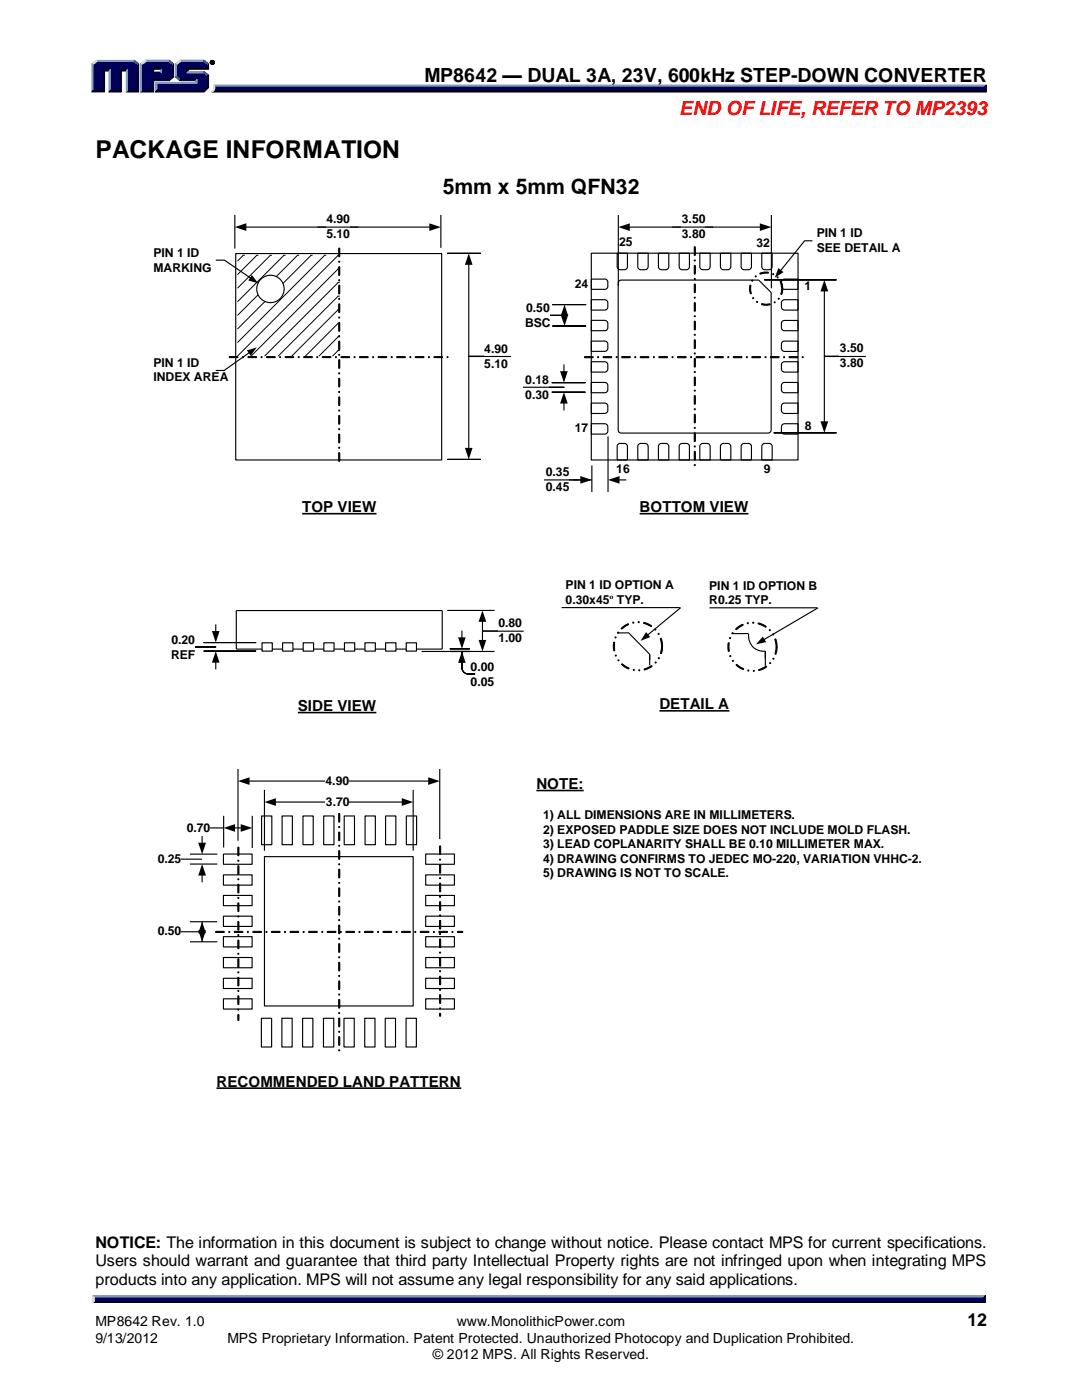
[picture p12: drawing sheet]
<svg xmlns="http://www.w3.org/2000/svg" width="216mm" height="279mm" viewBox="0 0 216 279" stroke-linecap="round" stroke-linejoin="round" font-family="sans-serif">
<g fill="#000" stroke="#000" stroke-width=".2">
<path d="M42.9 17.7h153.5l.3 .7h-154.5l.5-.3zM18.8 259.4h177.4l.3 .7h-178.1z"/>
<path d="M41.9 12.5a.46 .46 0 0 1 .9 0 .46 .46 0 0 1-.9 0zM42 12.4a.35 .35 0 0 0 .7 0 .35 .35 0 0 0-.7 0zM42.2 12.2l.4 .1-.2 .1 .2 .3-.2-.2-.2 .2zM42.3 12.3l.1 .1 .1-.1z"/>
</g>
<g fill="#8099bf" stroke="#8099bf" stroke-width=".2">
<path d="M18.4 258.5h178.1l-.3 .9h-177.4z"/>
<path d="M42.7 17h154l-.3 .7h-153.5z"/>
<path d="M30.4 14.5l.3-.2h1.3l.3 .2z"/>
<path d="M35.9 12h4.8l-.1 .3h-4.5z"/>
<path d="M35 12.7l.3 .2v2.3l-.3 .2z"/>
<path d="M31 16.5h8.1v-.4l.2-.3v.9h-8z"/>
<path d="M31 16.5l.3 .2v1.3l-.3 .4z"/>
<path d="M37.3 14.5l.3-.2h3.1l-.1 .2z"/>
<path d="M29 12h4.8l-.2 .3h-4.4z"/>
<path d="M28 12.7l.3 .2v5.1l-.3 .4z"/>
<path d="M32.3 13.6v.9l-.3-.2v-.5z"/>
<path d="M19.2 12h7.6l-.2 .3h-7.2z"/>
<path d="M18.3 12.7l.3 .2v5.1l-.3 .4z"/>
<path d="M22 13.8v4.2l-.3 .4v-4.2z"/>
<path d="M25.5 13.8v4.2l-.3 .4v-4.2z"/>
</g>
<g fill="#000026" stroke="#000026" stroke-width=".2">
<path d="M196.6 258.5v1.6l-.4-.4v-.6z"/>
<path d="M196.4 17.4l.4-.4v1.4l-.4-.5z"/>
<path d="M36.1 15.8h3.2l-.2 .3h-3.2z"/>
<path d="M37.3 13.6h4.1v-.7l.2-.2v1.1h-4v.5l-.3 .2z"/>
<path d="M31.3 18h9.3l.8-.7v-2.2l.2-.1v2.5l-.9 .9h-9.7z"/>
<path d="M30.4 15.8h3.2l.8-.6v-2.3l.2-.2v2.7l-.8 .7h-3.1v2.3h-2.7l.3-.4h2.1z"/>
<path d="M30.4 13.6h1.9l-.3 .2h-1.3v.5l-.3 .2z"/>
<path d="M27.4 12.9l.3-.2v5.7h-2.5l.3-.4h1.9z"/>
<path d="M20.6 13.8h1.4l-.3 .4h-.8v4.2h-2.6l.3-.4h2z"/>
<path d="M24 13.8h1.5l-.3 .4h-1v4.2h-2.5l.3-.4h2z"/>
</g>
<g fill="#000059" stroke="#000059" stroke-width=".2">
<path d="M18.8 259.1h177.4v.6h-177.4z"/>
<path d="M42.9 17.4h153.5v.5h-153.6z"/>
<path d="M18.6 12.9l.8-.6h7.2l.8 .6v5.1h-1.9v-4.2h-1.5v4.2h-2v-4.2h-1.4v4.2h-2z"/>
<path d="M28.3 12.9l.9-.6h2.1v1.3h-.9v.9h1.9v-.9h-1.3v-1.3h2.6l.8 .6v2.3l-.8 .6h-3.2v2.2h-2.1z"/>
<path d="M31.3 16.7h8v-.9h-3.2l-.8-.6v-2.3l.8-.6h4.5l.8 .6v.7h-4.1v.9h3.3l.8 .6v2.2l-.8 .7h-9.3z"/>
</g>
<g fill="#d9d9d9" stroke="#d9d9d9" stroke-width=".2">
<path d="M18.4 258.5l.4 .6v.6l-.4 .4z"/>
<path d="M42.7 17a.84 .84 0 0 1-.3 1.3l-.2 .1a1.24 1.24 0 0 0 .5-1.4z"/>
<path d="M35 12.7l.9-.7 .2 .3-.8 .6z"/>
<path d="M28 12.7l1-.7 .2 .3-.9 .6z"/>
<path d="M18.3 12.7l.9-.7 .2 .3-.8 .6z"/>
</g>
<g fill="#195999" stroke="#195999" stroke-width=".2">
<path d="M35 15.4l.3-.2 .8 .6-.2 .3z"/>
<path d="M40.7 14.3l.9 .7-.2 .1-.8-.6z"/>
<path d="M33.8 12l.8 .7-.2 .2-.8-.6z"/>
<path d="M26.8 12l.9 .7-.3 .2-.8-.6z"/>
<path d="M40.7 12l.9 .7-.2 .2-.8-.6z"/>
</g>
<path d="M60.3 102.5h14.8M127.6 102.5h21.7M59.4 142.2h15.7" fill="none" stroke="#000" stroke-width=".32"/>
<path d="M47 50.6h41.1v41.2h-41.1z" fill="none" stroke="#000" stroke-width=".23"/>
<path d="M88 42.9v6.6zM46.9 42.9v6.7z" fill-rule="evenodd" fill="#fff"/>
<path d="M46.9 42.9v6.7zM49 45.3h36.9M88 42.9v6.6z" fill="none" stroke="#000" stroke-width=".23"/>
<path d="M46.9 45.3l2.3-.7v1.5zM85.7 44.6l2.3 .7-2.3 .8z" fill="#000"/>
<g fill="#fff">
<path d="M65 42.4h4.8v5.8h-4.8z" fill-rule="evenodd"/>
<path d="M153.9 42.9v14.6zM123.4 42.9v14.1z" fill-rule="evenodd"/>
</g>
<path d="M123.4 42.9v14.1zM125.5 45.3h26.3M153.9 42.9v14.6z" fill="none" stroke="#000" stroke-width=".23"/>
<path d="M123.4 45.3l2.3-.7v1.5zM151.6 44.6l2.3 .7-2.3 .8z" fill="#000"/>
<g fill="#fff">
<path d="M136 42.4h4.7v5.8h-4.7z" fill-rule="evenodd"/>
<path d="M89.3 91.7h6.7zM89.3 50.6h6.7zM93.5 71.1h5.5v.2v-.2z" fill-rule="evenodd"/>
</g>
<path d="M89.3 50.6h6.7zM93.5 52.7v36.9M93.5 71.1h5.5v.2v-.2zM89.3 91.7h6.7z" fill="none" stroke="#000" stroke-width=".23"/>
<path d="M93.5 50.6l.8 2.3h-1.5zM92.8 89.4h1.5l-.8 2.3z" fill="#000"/>
<path d="M96.5 68.3h4.8v5.9h-4.8z" fill-rule="evenodd" fill="#fff"/>
<g fill="#000" stroke="#000" stroke-width=".2">
<path d="M67.6 49.5l.2 .1-.1 1.6h-.1zM67.6 52.2a.12 .12 0 0 1 .2 0 .12 .12 0 0 1-.2 0zM67.6 53.2l.2 .1-.1 1.7-.1-.1zM67.6 55.9a.12 .12 0 0 1 .2 0 .12 .12 0 0 1-.2 0zM67.6 57h.2v1.6l-.1 .1-.1-.1zM67.6 59.6a.12 .12 0 0 1 .2 0 .12 .12 0 0 1-.2 0zM67.6 60.7h.2v1.6l-.1 .1-.1-.1zM67.6 63.4a.11 .11 0 0 1 .2 0 .11 .11 0 0 1-.2 0zM67.6 64.4l.2 .1-.1 1.6-.1-.1zM67.6 67.1a.12 .12 0 0 1 .2 0 .12 .12 0 0 1-.2 0zM67.6 68.1l.2 .1-.1 1.6-.1-.1zM67.6 70.8a.12 .12 0 0 1 .2 0 .12 .12 0 0 1-.2 0zM67.6 71.8l.2 .1-.1 1.6-.1-.1zM67.6 74.5a.12 .12 0 0 1 .2 0 .12 .12 0 0 1-.2 0zM67.6 75.5l.2 .1v1.5l-.1 .1h-.1zM67.6 78.2a.12 .12 0 0 1 .2 0 .12 .12 0 0 1-.2 0zM67.6 79.2l.2 .1v1.5l-.1 .2-.1-.1zM67.6 81.9a.11 .11 0 0 1 .2 0 .11 .11 0 0 1-.2 0zM67.6 83h.2l-.1 1.7-.1-.1zM67.6 85.6a.12 .12 0 0 1 .2 0 .12 .12 0 0 1-.2 0zM67.6 86.7h.2l-.1 1.7-.1-.1zM67.6 89.4a.12 .12 0 0 1 .2 0 .12 .12 0 0 1-.2 0zM67.6 90.4h.2l-.1 1.7-.1-.1z"/>
<path d="M45.8 71.2h1.6l.1 .1-1.7 .1zM48.4 71.3a.1 .1 0 0 1 .2 0 .1 .1 0 0 1-.2 0zM49.5 71.2h1.6l.1 .1-1.7 .1zM52.1 71.3a.11 .11 0 0 1 .2 0 .11 .11 0 0 1-.2 0zM53.2 71.2h1.6l.1 .1-1.7 .1zM55.8 71.3a.11 .11 0 0 1 .2 0 .11 .11 0 0 1-.2 0zM56.9 71.2h1.6l.1 .1-1.6 .1zM59.5 71.3a.11 .11 0 0 1 .2 0 .11 .11 0 0 1-.2 0zM60.6 71.2h1.7v.1l-1.6 .1zM63.2 71.3a.11 .11 0 0 1 .2 0 .11 .11 0 0 1-.2 0zM64.3 71.2h1.7l.1 .1-1.7 .1zM66.9 71.3a.1 .1 0 0 1 .2 0 .1 .1 0 0 1-.2 0zM68.1 71.2h1.6l.1 .1-1.7 .1zM70.6 71.3a.15 .15 0 0 1 .3 0 .15 .15 0 0 1-.3 0zM71.8 71.2h1.6l.1 .1-1.7 .1zM74.3 71.3a.15 .15 0 0 1 .3 0 .15 .15 0 0 1-.3 0zM75.5 71.2h1.6l.1 .1-1.7 .1zM78.1 71.3a.11 .11 0 0 1 .2 0 .11 .11 0 0 1-.2 0zM79.2 71.2h1.6l.1 .1-1.7 .1zM81.8 71.3a.11 .11 0 0 1 .2 0 .11 .11 0 0 1-.2 0zM82.9 71.2h1.6l.1 .1-1.7 .1zM85.5 71.3a.11 .11 0 0 1 .2 0 .11 .11 0 0 1-.2 0zM86.6 71.2h1.7v.1l-1.7 .1zM89.2 71.3a.11 .11 0 0 1 .2 0 .11 .11 0 0 1-.2 0z"/>
</g>
<path d="M154.4 86.4h12.5zM152.6 55.9h14.3zM164.5 71.1h5.5z" fill-rule="evenodd" fill="#fff"/>
<path d="M152.6 55.9h14.3zM164.5 58v26.3M164.5 71.1h5.5zM154.4 86.4h12.5z" fill="none" stroke="#000" stroke-width=".23"/>
<path d="M164.5 55.9l.8 2.3h-1.6zM163.7 84.1h1.6l-.8 2.3z" fill="#000"/>
<path d="M167.5 68.2h4.7v5.8h-4.7z" fill-rule="evenodd" fill="#fff"/>
<path d="M164.5 71.1h8.3" fill="none" stroke="#000" stroke-width=".23"/>
<path d="M110.2 65.1h6.7zM110.2 60.8h6.7zM107.4 62.9h5.2h-5.2l-.1 .2z" fill-rule="evenodd" fill="#fff"/>
<path d="M107.4 62.9h5.2h-5.2l-.1 .2zM110.2 60.8h6.7zM110.2 65.1h6.7zM112.6 62.9v.1" fill="none" stroke="#000" stroke-width=".23"/>
<path d="M112.6 60.8l.8 2.3h-1.5zM111.9 62.8h1.5l-.8 2.3z" fill="#000"/>
<g fill="#fff">
<path d="M104.7 60.2h5.1v5.8h-5.1z" fill-rule="evenodd"/>
<path d="M110.1 78.3h6.7zM110.1 76.4h6.7zM107.2 77.3h5.3z" fill-rule="evenodd"/>
</g>
<path d="M107.2 77.3h5.3zM110.1 76.4h6.7zM110.1 78.3h6.7zM112.5 72.7v1.6M112.5 80.4v1.5" fill="none" stroke="#000" stroke-width=".23"/>
<path d="M111.8 74.1h1.5l-.8 2.3zM112.5 78.3l.8 2.2h-1.5z" fill="#000"/>
<g fill="#fff">
<path d="M104.7 74.5h4.7v5.8h-4.7z" fill-rule="evenodd"/>
<path d="M84.1 130h14.6zM89.2 121.8h9.5zM96.3 125.9h5.5z" fill-rule="evenodd"/>
</g>
<path d="M84.1 130h14.6zM89.2 121.8h9.5zM96.3 123.9v4M96.3 125.9h5.5z" fill="none" stroke="#000" stroke-width=".23"/>
<path d="M96.3 121.8l.7 2.3h-1.5zM95.5 127.7h1.5l-.7 2.3z" fill="#000"/>
<g fill="#fff">
<path d="M99.3 123h4.7v5.8h-4.7z" fill-rule="evenodd"/>
<path d="M89.7 130h4.2zM89.7 129.5h4zM92.2 130v3.2a1.32 1.32 0 0 0 1.3 1.3h1.3h-1.3a1.32 1.32 0 0 1-1.3-1.3z" fill-rule="evenodd"/>
</g>
<path d="M89.7 129.5h4zM89.7 130h4.2zM92.2 125.9v1.5M92.2 130v3.2a1.32 1.32 0 0 0 1.3 1.3h1.3h-1.3a1.32 1.32 0 0 1-1.3-1.3zM92.2 132.1v1.6" fill="none" stroke="#000" stroke-width=".23"/>
<path d="M92.2 130l.7 2.3h-1.5zM91.4 127.2h1.5l-.7 2.3z" fill="#000"/>
<path d="M40.6 129.9h10.4zM40.6 128.2h10.4zM36.6 129.2l6.5-.1h-6.5v.2z" fill-rule="evenodd" fill="#fff"/>
<path d="M36.6 129.2l6.5-.1h-6.5v.2zM40.6 128.2h10.4zM40.6 129.9h10.4zM43.1 124.6v1.5M43.1 132.1v1.5" fill="none" stroke="#000" stroke-width=".23"/>
<path d="M43.1 129.9l.7 2.3h-1.5zM42.3 125.9h1.5l-.7 2.3z" fill="#000"/>
<path d="M34 126.4h4.9v5.8h-4.9z" fill-rule="evenodd" fill="#fff"/>
<path d="M43.1 51.9h1.7l5.2 3.6" fill="none" stroke="#000" stroke-width=".23"/>
<path d="M50.3 54.9l1.2 1.6-2-.5z" fill="#000"/>
<path d="M82.4 157.6v12.2zM52.8 157.6v12.2z" fill-rule="evenodd" fill="#fff"/>
<path d="M52.8 157.6v12.2zM82.4 157.6v12.2zM54.9 160.1h25.5" fill="none" stroke="#000" stroke-width=".23"/>
<path d="M80.2 159.3l2.2 .8-2.2 .7zM52.8 160.1l2.3-.8v1.5z" fill="#000"/>
<g fill="#fff">
<path d="M64.9 158.6h4.7v2.9h-4.7z" fill-rule="evenodd"/>
<path d="M37.9 172.4h5.5zM37.9 170.5h5.5zM33.8 171.5h6.5z" fill-rule="evenodd"/>
</g>
<path d="M33.8 171.5h6.5zM37.9 170.5h5.5zM37.9 172.4h5.5zM40.3 166.8v1.6M40.3 174.5v1.6" fill="none" stroke="#000" stroke-width=".23"/>
<path d="M40.3 172.4l.8 2.3h-1.5zM39.6 168.2h1.5l-.8 2.3z" fill="#000"/>
<path d="M31.4 170h4.7v2.9h-4.7z" fill-rule="evenodd" fill="#fff"/>
<path d="M52.8 171h29.6v29.8h-29.6z" fill="none" stroke="#000" stroke-width=".23"/>
<path d="M43.2 217.2h48.8" fill="none" stroke="#000" stroke-width=".32"/>
<path d="M87.7 153.5v14zM47.5 153.5v14.3z" fill-rule="evenodd" fill="#fff"/>
<path d="M47.5 153.5v14.3zM49.6 155.9h36M87.7 153.5v14z" fill="none" stroke="#000" stroke-width=".23"/>
<path d="M47.5 155.9l2.3-.8v1.6zM85.4 155.1l2.3 .8-2.3 .8z" fill="#000"/>
<path d="M64.8 154.4h4.8v2.9h-4.8z" fill-rule="evenodd" fill="#fff"/>
<g fill="#000" stroke="#000" stroke-width=".2">
<path d="M131.8 127.4l.2 .1 .2 .7-.1 .9-.1-.1zM131.3 126.5a.11 .11 0 0 1 .2 0 .11 .11 0 0 1-.2 0zM130.6 125.6a.15 .15 0 0 1 .3 0 .15 .15 0 0 1-.3 0zM128.5 124.2l.9 .3 .6 .5-.1 .1-1.4-.7zM127.3 124.2a.15 .15 0 0 1 .3 0 .15 .15 0 0 1-.3 0zM126.2 124.3a.15 .15 0 0 1 .3 0 .15 .15 0 0 1-.3 0zM123.9 125.4l.8-.6 .6-.3h.1l-1.3 1zM123.2 126.2a.15 .15 0 0 1 .3 0 .15 .15 0 0 1-.3 0zM122.7 127.2a.11 .11 0 0 1 .2 0 .11 .11 0 0 1-.2 0zM122.5 128.2h.2l-.1 1.7-.2-.1v-.3zM122.8 130.8a.11 .11 0 0 1 .2 0 .11 .11 0 0 1-.2 0zM123.3 131.8a.11 .11 0 0 1 .2 0 .11 .11 0 0 1-.2 0zM124.1 132.5l1.4 .8v.2l-1-.5-.5-.4zM126.4 133.7a.11 .11 0 0 1 .2 0 .11 .11 0 0 1-.2 0zM127.5 133.8a.1 .1 0 0 1 .2 0 .1 .1 0 0 1-.2 0zM128.6 133.5l1.5-.6a2 2 0 0 1-1.6 .7zM130.7 132.2a.1 .1 0 0 1 .2 0 .1 .1 0 0 1-.2 0zM131.3 131.3a.15 .15 0 0 1 .3 0 .15 .15 0 0 1-.3 0zM132 129.1l.2 .1v.5l-.3 .8z"/>
<path d="M154.6 127.5h.1a1.03 1.03 0 0 1 .3 1.1l.1 .6h-.2zM154.2 126.6a.11 .11 0 0 1 .2 0 .11 .11 0 0 1-.2 0zM153.5 125.7a.11 .11 0 0 1 .2 0 .11 .11 0 0 1-.2 0zM151.3 124.4l1 .3 .6 .4-.1 .1-1.5-.7zM150.2 124.3a.12 .12 0 0 1 .2 0 .12 .12 0 0 1-.2 0zM149.1 124.4a.12 .12 0 0 1 .2 0 .12 .12 0 0 1-.2 0zM146.8 125.5l.8-.6 .6-.3 .1 .1-1.3 .9zM146.1 126.4a.11 .11 0 0 1 .2 0 .11 .11 0 0 1-.2 0zM145.6 127.3a.11 .11 0 0 1 .2 0 .11 .11 0 0 1-.2 0zM145.3 128.3h.2v1.7l-.2-.1v-.3zM145.6 130.9a.11 .11 0 0 1 .2 0 .11 .11 0 0 1-.2 0zM146.1 131.9a.15 .15 0 0 1 .3 0 .15 .15 0 0 1-.3 0zM146.9 132.6l1.4 .8 .1 .2-1-.4-.5-.4zM149.2 133.8a.11 .11 0 0 1 .2 0 .11 .11 0 0 1-.2 0zM150.3 133.9a.11 .11 0 0 1 .2 0 .11 .11 0 0 1-.2 0zM151.4 133.6l1.5-.6a1.98 1.98 0 0 1-1.5 .7zM153.6 132.4a.1 .1 0 0 1 .2 0 .1 .1 0 0 1-.2 0zM154.2 131.5a.11 .11 0 0 1 .2 0 .11 .11 0 0 1-.2 0zM154.9 129.2l.2 .1-.1 .5-.3 .8z"/>
<path d="M47.5 169.1h.2l-.1 1.7-.1-.1zM47.4 171.8a.15 .15 0 0 1 .3 0 .15 .15 0 0 1-.3 0zM47.5 172.8l.2 .1-.1 1.6-.1-.1zM47.4 175.5a.15 .15 0 0 1 .3 0 .15 .15 0 0 1-.3 0zM47.5 176.5l.2 .1v1.5l-.1 .1h-.1zM47.4 179.2a.15 .15 0 0 1 .3 0 .15 .15 0 0 1-.3 0zM47.5 180.2l.2 .1v1.5l-.1 .1h-.1zM47.5 182.9a.11 .11 0 0 1 .2 0 .11 .11 0 0 1-.2 0zM47.5 183.9l.2 .1-.1 1.6h-.1zM47.4 186.6a.15 .15 0 0 1 .3 0 .15 .15 0 0 1-.3 0zM47.5 187.7h.2l-.1 1.6h-.1zM47.4 190.3a.15 .15 0 0 1 .3 0 .15 .15 0 0 1-.3 0zM47.5 191.4h.2l-.1 1.7-.1-.1zM47.4 194a.15 .15 0 0 1 .3 0 .15 .15 0 0 1-.3 0zM47.5 195.1l.2 .1v1.5l-.1 .1-.1-.1zM47.4 197.7a.15 .15 0 0 1 .3 0 .15 .15 0 0 1-.3 0zM47.5 198.8l.2 .1v1.5l-.1 .1-.1-.1zM47.5 201.5a.11 .11 0 0 1 .2 0 .11 .11 0 0 1-.2 0zM47.5 202.5l.2 .1v1l-.1 .1-.1-.1z"/>
<path d="M87.7 168.8l.2 .1v1.7l-.2-.1zM87.7 171.5a.12 .12 0 0 1 .2 0 .12 .12 0 0 1-.2 0zM87.7 172.6h.2v1.7l-.2-.1zM87.7 175.3a.12 .12 0 0 1 .2 0 .12 .12 0 0 1-.2 0zM87.7 176.3l.2 .1v1.5l-.1 .1-.1-.1zM87.7 179a.12 .12 0 0 1 .2 0 .12 .12 0 0 1-.2 0zM87.7 180l.2 .1v1.5l-.1 .1-.1-.1zM87.7 182.7a.11 .11 0 0 1 .2 0 .11 .11 0 0 1-.2 0zM87.7 183.7l.2 .1v1.6l-.2-.1zM87.7 186.4a.12 .12 0 0 1 .2 0 .12 .12 0 0 1-.2 0zM87.7 187.4l.2 .1v1.6h-.2zM87.7 190.1a.12 .12 0 0 1 .2 0 .12 .12 0 0 1-.2 0zM87.7 191.1l.2 .1v1.6h-.2zM87.7 193.8a.12 .12 0 0 1 .2 0 .12 .12 0 0 1-.2 0zM87.7 194.8l.2 .1v1.5l-.1 .2-.1-.1zM87.7 197.5a.12 .12 0 0 1 .2 0 .12 .12 0 0 1-.2 0zM87.7 198.5l.2 .1v1.6l-.1 .1-.1-.1zM87.7 201.2a.11 .11 0 0 1 .2 0 .11 .11 0 0 1-.2 0zM87.7 202.3h.2v.5l-.2-.1z"/>
</g>
<path d="M107 157.8h9.5M131.6 141.9h13.9" fill="none" stroke="#000" stroke-width=".32"/>
<g fill="none" stroke="#000" stroke-width=".23">
<path d="M63.3 45.3h8.2M134.1 45.3h8.2M162.1 48.1h-1.5l-4.9 5.9M49.8 70.4l-5.1 3.5h-1.6M93.8 71.1h8.2M104.3 77.3h8.2M96.3 126h8.2M112.1 121.3h23.6M123.2 126.3h2.3M125.5 126.4l4.1 4.1M129.6 131.7v-1.1v2.2M135.8 121.3l-6.6 5.5"/>
<path d="M141.6 121.3h21.5M146 126.4h3.3M149.4 126.4a2.99 2.99 0 0 0 3.3 3.5M152.7 131.4v-1.4v2.9M163.2 121.3l-10.8 6.4"/>
</g>
<path d="M155.3 53.5l1.1 .8-1.8 1.1zM49.3 69.9l1.9-.6-1.2 1.7zM128.9 126.1l.8 1-1.9 .8zM152.2 127l.7 1.2-2.1 .4z" fill="#000"/>
<g fill="none" stroke="#000" stroke-width=".2">
<path d="M48.5 50.9h.1M48.5 50.9l-1.1 1.2M51.3 50.9h.1M51.3 50.9l-3.9 3.9M54 50.9h.1M54 50.9l-6.6 6.6M56.7 50.9h.1M56.7 50.9l-9.3 9.3M59.4 50.9h.1M59.4 50.9l-12 12.1M62.1 50.9h.1M62.1 50.9l-14.7 14.8"/>
<path d="M64.8 50.9h.1M64.8 50.9l-17.4 17.5M67.5 50.9h.1M67.5 50.9l-20.1 20.2M67.5 53.7h.1M67.5 53.7l-17.4 17.4M67.5 56.4h.1M67.5 56.4l-14.7 14.7M67.5 59.1h.1M67.5 59.1l-12 12M67.5 61.8h.1M67.5 61.8l-9.3 9.3"/>
<path d="M67.5 64.5h.1M67.5 64.5l-6.6 6.6M67.5 67.2h.1M67.5 67.2l-3.9 3.9M67.5 69.9h.1M67.5 69.9l-1.1 1.2"/>
</g>
<circle cx="54" cy="57.7" r="2.73" fill="#fff"/>
<circle cx="54" cy="57.7" r="2.73" fill="none" stroke="#000" stroke-width=".23"/>
<path d="M50.3 162.8v6.4zM44.6 162.8v6.3zM39.6 165.2h5z" fill-rule="evenodd" fill="#fff"/>
<path d="M39.6 165.2h5zM44.6 162.8v6.3zM46.7 165.2h1.5M50.3 162.8v6.4z" fill="none" stroke="#000" stroke-width=".23"/>
<path d="M44.6 165.2l2.3-.7v1.5zM48 164.5l2.3 .7-2.3 .8z" fill="#000"/>
<g fill="#fff">
<path d="M37.2 163.8h4.7v2.9h-4.7z" fill-rule="evenodd"/>
<path d="M121.3 87.1v11.1zM118.1 92.9v5.3zM111.3 95.8h6.8z" fill-rule="evenodd"/>
</g>
<path d="M111.3 95.8h6.8zM114.5 95.8h1.5M118.1 92.9v5.3zM121.3 87.1v11.1zM123.4 95.8h1.6" fill="none" stroke="#000" stroke-width=".23"/>
<path d="M115.8 95l2.3 .8-2.3 .7zM121.3 95.8l2.3-.8v1.5z" fill="#000"/>
<path d="M108.8 92.9h4.7v5.8h-4.7z" fill-rule="evenodd" fill="#fff"/>
<path d="M108.5 95.8h6.9" fill="none" stroke="#000" stroke-width=".23"/>
<path d="M37.9 188h5.5zM37.9 184h5.5zM33.8 186h6.5z" fill-rule="evenodd" fill="#fff"/>
<path d="M33.8 186h6.5zM37.9 184h5.5zM37.9 188h5.5zM40.3 184v4" fill="none" stroke="#000" stroke-width=".23"/>
<path d="M40.3 184l.8 2.3h-1.5zM39.6 185.7h1.5l-.8 2.3z" fill="#000"/>
<path d="M31.4 184.5h4.7v2.9h-4.7z" fill-rule="evenodd" fill="#fff"/>
<g fill="#000" stroke="#000" stroke-width=".2">
<path d="M138.6 49.3l.2 .1v1.5l-.2 .1-.1-.1zM138.5 52a.15 .15 0 0 1 .3 0 .15 .15 0 0 1-.3 0zM138.6 53l.2 .1-.1 1.6-.2-.1zM138.5 55.7a.15 .15 0 0 1 .3 0 .15 .15 0 0 1-.3 0zM138.6 56.7l.2 .1-.1 1.6-.2-.1zM138.5 59.4a.15 .15 0 0 1 .3 0 .15 .15 0 0 1-.3 0zM138.6 60.4l.2 .1v1.5l-.2 .1h-.1zM138.5 63.1a.15 .15 0 0 1 .3 0 .15 .15 0 0 1-.3 0zM138.6 64.1l.2 .1v1.5l-.2 .1h-.1zM138.5 66.8a.15 .15 0 0 1 .3 0 .15 .15 0 0 1-.3 0zM138.6 67.8l.2 .1-.1 1.7-.2-.1zM138.5 70.5a.15 .15 0 0 1 .3 0 .15 .15 0 0 1-.3 0zM138.5 71.6h.3l-.1 1.7-.2-.1zM138.5 74.2a.15 .15 0 0 1 .3 0 .15 .15 0 0 1-.3 0zM138.5 75.3h.3l-.1 1.7-.2-.1zM138.5 78a.15 .15 0 0 1 .3 0 .15 .15 0 0 1-.3 0zM138.6 79l.2 .1v1.5l-.2 .1-.1-.1zM138.5 81.7a.15 .15 0 0 1 .3 0 .15 .15 0 0 1-.3 0zM138.6 82.7l.2 .1v1.5l-.2 .1-.1-.1zM138.5 85.4a.15 .15 0 0 1 .3 0 .15 .15 0 0 1-.3 0zM138.5 86.4l.3 .1-.1 1.6h-.2zM138.5 89.1a.15 .15 0 0 1 .3 0 .15 .15 0 0 1-.3 0zM138.6 90.1l.2 .1-.1 1.6h-.2zM138.5 92.8a.15 .15 0 0 1 .3 0 .15 .15 0 0 1-.3 0z"/>
<path d="M155.7 56.2l.1-.1a1.98 1.98 0 0 1 .3 1.7zM155.1 55.4a.11 .11 0 0 1 .2 0 .11 .11 0 0 1-.2 0zM154.2 54.7a.11 .11 0 0 1 .2 0 .11 .11 0 0 1-.2 0zM151.7 54.5l.8-.2 .8 .1v.1l-1.6 .2zM150.7 55.2a.12 .12 0 0 1 .2 0 .12 .12 0 0 1-.2 0zM150 56a.11 .11 0 0 1 .2 0 .11 .11 0 0 1-.2 0zM149.6 57h.2v.9l.1 .7h-.1a2.13 2.13 0 0 1-.2-1.6zM150.2 59.5a.12 .12 0 0 1 .2 0 .12 .12 0 0 1-.2 0zM151 60.3a.1 .1 0 0 1 .2 0 .1 .1 0 0 1-.2 0zM152 60.6h1.6l-.1 .3a1.46 1.46 0 0 1-1.6-.2zM154.5 60.3a.1 .1 0 0 1 .2 0 .1 .1 0 0 1-.2 0zM155.3 59.6a.11 .11 0 0 1 .2 0 .11 .11 0 0 1-.2 0zM156 57.8l.2 .1-.1 .4-.2 .5z"/>
<path d="M116.7 71.2h1.6l.1 .1-1.7 .1zM119.2 71.3a.15 .15 0 0 1 .3 0 .15 .15 0 0 1-.3 0zM120.4 71.2h1.6l.1 .1-1.7 .1zM122.9 71.3a.15 .15 0 0 1 .3 0 .15 .15 0 0 1-.3 0zM124.1 71.2h1.6l.1 .1-.1 .1h-1.5zM126.6 71.3a.15 .15 0 0 1 .3 0 .15 .15 0 0 1-.3 0zM127.8 71.2h1.6l.1 .1-.1 .1h-1.5zM130.4 71.3a.11 .11 0 0 1 .2 0 .11 .11 0 0 1-.2 0zM131.5 71.2h1.6l.1 .1-.1 .1h-1.5zM134.1 71.3a.11 .11 0 0 1 .2 0 .11 .11 0 0 1-.2 0zM135.2 71.2h1.6l.1 .1-1.6 .1zM137.8 71.3a.11 .11 0 0 1 .2 0 .11 .11 0 0 1-.2 0zM138.9 71.2h1.7v.1l-1.6 .1zM141.5 71.3a.11 .11 0 0 1 .2 0 .11 .11 0 0 1-.2 0zM142.6 71.2h1.7v.1l-.1 .1h-1.5zM145.2 71.3a.11 .11 0 0 1 .2 0 .11 .11 0 0 1-.2 0zM146.3 71.2h1.7l.1 .1-.2 .1h-1.5zM148.9 71.3a.11 .11 0 0 1 .2 0 .11 .11 0 0 1-.2 0zM150 71.2h1.7l.1 .1-1.7 .1zM152.6 71.3a.15 .15 0 0 1 .3 0 .15 .15 0 0 1-.3 0zM153.8 71.2h1.6l.1 .1-1.7 .1zM156.3 71.3a.15 .15 0 0 1 .3 0 .15 .15 0 0 1-.3 0zM157.5 71.2h1.6l.1 .1-1.7 .1zM160.1 71.3a.11 .11 0 0 1 .2 0 .11 .11 0 0 1-.2 0z"/>
<path d="M67.6 162.4h.2l-.1 1.7-.1-.1zM67.6 165.1a.12 .12 0 0 1 .2 0 .12 .12 0 0 1-.2 0zM67.6 166.1h.2l-.1 1.7-.1-.1zM67.6 168.8a.12 .12 0 0 1 .2 0 .12 .12 0 0 1-.2 0zM67.6 169.8l.2 .1v1.5l-.1 .1-.1-.1zM67.6 172.5a.12 .12 0 0 1 .2 0 .12 .12 0 0 1-.2 0zM67.6 173.5l.2 .1v1.5l-.1 .1h-.1zM67.6 176.2a.11 .11 0 0 1 .2 0 .11 .11 0 0 1-.2 0zM67.6 177.2l.2 .1-.1 1.6h-.1zM67.6 179.9a.12 .12 0 0 1 .2 0 .12 .12 0 0 1-.2 0zM67.6 180.9l.2 .1-.1 1.6h-.1zM67.6 183.6a.11 .11 0 0 1 .2 0 .11 .11 0 0 1-.2 0zM67.6 184.6l.2 .1-.1 1.6h-.1zM67.6 187.3a.12 .12 0 0 1 .2 0 .12 .12 0 0 1-.2 0zM67.6 188.4h.2v1.6l-.1 .1-.1-.1zM67.6 191a.12 .12 0 0 1 .2 0 .12 .12 0 0 1-.2 0zM67.6 192.1h.2v1.6l-.1 .1-.1-.1zM67.6 194.8a.11 .11 0 0 1 .2 0 .11 .11 0 0 1-.2 0zM67.6 195.8l.2 .1-.1 1.6-.1-.1zM67.6 198.5a.12 .12 0 0 1 .2 0 .12 .12 0 0 1-.2 0zM67.6 199.5l.2 .1-.1 1.6-.1-.1zM67.6 202.2a.12 .12 0 0 1 .2 0 .12 .12 0 0 1-.2 0zM67.6 203.2l.2 .1v1.5l-.1 .1-.1-.1zM67.6 205.9a.12 .12 0 0 1 .2 0 .12 .12 0 0 1-.2 0zM67.6 206.9l.2 .1v1.5l-.1 .1h-.1zM67.6 209.6a.12 .12 0 0 1 .2 0 .12 .12 0 0 1-.2 0z"/>
<path d="M43 185.9h1.7l.1 .1-.1 .1h-1.6zM45.6 186a.15 .15 0 0 1 .3 0 .15 .15 0 0 1-.3 0zM46.8 185.9h1.6l.1 .1-1.7 .1zM49.3 186a.15 .15 0 0 1 .3 0 .15 .15 0 0 1-.3 0zM50.5 185.9h1.6l.1 .1-1.7 .1zM53.1 186a.12 .12 0 0 1 .2 0 .12 .12 0 0 1-.2 0zM54.2 185.9h1.6l.1 .1-.1 .1h-1.6zM56.8 186a.12 .12 0 0 1 .2 0 .12 .12 0 0 1-.2 0zM57.9 185.9h1.6l.1 .1v.1h-1.7zM60.5 186a.12 .12 0 0 1 .2 0 .12 .12 0 0 1-.2 0zM61.6 185.9h1.6l.1 .1v.1h-1.7zM64.2 186a.11 .11 0 0 1 .2 0 .11 .11 0 0 1-.2 0zM65.3 185.9h1.6l.1 .1-1.7 .1zM67.9 186a.12 .12 0 0 1 .2 0 .12 .12 0 0 1-.2 0zM69 185.9h1.6l.1 .1-1.6 .1zM71.6 186a.12 .12 0 0 1 .2 0 .12 .12 0 0 1-.2 0zM72.7 185.9h1.7l.1 .1-.1 .1h-1.6zM75.3 186a.12 .12 0 0 1 .2 0 .12 .12 0 0 1-.2 0zM76.4 185.9h1.7l.1 .1-.1 .1h-1.6zM79 186a.15 .15 0 0 1 .3 0 .15 .15 0 0 1-.3 0zM80.1 185.9h1.7l.1 .1-1.7 .1zM82.7 186a.15 .15 0 0 1 .3 0 .15 .15 0 0 1-.3 0zM83.9 185.9h1.6l.1 .1-1.7 .1zM86.5 186a.12 .12 0 0 1 .2 0 .12 .12 0 0 1-.2 0zM87.6 185.9h1.6l.1 .1-1.7 .1zM90.2 186a.12 .12 0 0 1 .2 0 .12 .12 0 0 1-.2 0zM91.3 185.9h.9l.2 .1-.1 .1h-1z"/>
</g>
<g fill="none" stroke="#000" stroke-width=".23">
<path d="M118 50.5h41.2v41.3h-41.2zM118 55.7l3 .1 .3 .4-.1 1.2-.4 .3h-2.8zM118 59.8h2.9l.4 .4v1.3l-.6 .4h-2.7zM123.2 50.5h2v2.8l-.4 .5h-1.1l-.5-.2zM123.6 56l27.8-.1 2.5 2.5v27.5l-.2 .3-.4 .2h-29.4l-.5-.2-.1-29.8zM127.3 50.5h2v2.7l-.4 .6h-1.1l-.4-.2zM131.4 50.5h2v2.8l-.3 .5h-1.3l-.4-.4zM135.5 50.5h2.1v2.8l-.4 .5h-1.1l-.5-.2zM139.6 50.5h2.1v2.7l-.4 .6h-1.2l-.4-.4zM143.7 50.5h2.1v2.8l-.4 .5h-1.2l-.4-.4zM147.9 50.5h2v2.8l-.3 .5h-1.2l-.4-.2zM152 50.5h2.1v2.8l-.4 .5h-1.3l-.3-.4z"/>
<path d="M156.1 60l.4-.2h2.7v2.1h-2.7l-.3-.1-.3-.5v-.9zM156.2 55.8l3-.1v2h-3l-.3-.5v-.9zM118 63.9h2.7l.3 .1 .3 .5-.1 1.1-.5 .4h-2.7zM118 68.1l3 .1 .3 .4-.1 1.2-.4 .3h-2.8zM118 72.2h2.9l.4 .4v1.2l-.6 .5h-2.7zM118 76.3l3 .1 .3 .5-.1 1.1-.4 .4h-2.8zM156.1 64.1l.3-.1h2.8v2h-2.9l-.4-.5v-1zM156.1 72.4l.4-.2h2.7v2.1l-2.9-.1-.4-.5v-1zM156.2 68.2l3-.1v2l-3-.1-.3-.5v-.9zM156.2 76.4l3-.1v2.1l-3-.1-.3-.5v-.9zM118 80.4l3 .1 .3 .5-.1 1.1-.5 .4h-2.7zM118 84.6h2.9l.4 .4-.1 1.2-.5 .4h-2.7z"/>
<path d="M123.2 88.8l.4-.3h1.1l.4 .3 .1 3h-2zM127.4 88.8l.4-.3h.9l.5 .3 .1 3h-2zM131.7 88.6l1.3-.1 .4 .4v2.9h-2v-2.8zM135.6 88.8l.5-.3h1l.4 .3 .1 3h-2.1zM139.9 88.6l1.3-.1 .4 .3 .1 3h-2.1v-2.8zM144 88.6l1.3-.1 .5 .4v2.9h-2.1v-2.8zM148 88.8l.4-.3h1.1l.3 .3 .1 3h-2zM152.3 88.6l1.3-.1 .4 .4 .1 2.9h-2.1v-2.8zM156.1 84.7l.4-.1h2.7v2h-2.9l-.4-.5v-1zM156.2 80.5l3-.1v2.1l-3-.1-.3-.5v-.9zM52.3 128.3h2v1.6h-2zM52.3 129.5h-5.1v-7.7h41v7.7h-5.1"/>
<path d="M54.3 129.5h2.1M56.4 128.3h2.1v1.6h-2.1zM58.5 129.5h2M60.5 128.3h2.1v1.6h-2.1zM62.6 129.5h2M64.6 128.3h2.1v1.6h-2.1zM66.7 129.5h2M68.7 128.3h2.1v1.6h-2.1zM70.8 129.5h2M72.8 128.3h2.1v1.6h-2.1zM74.9 129.5h2M76.9 128.3h2.1v1.6h-2.1z"/>
<path d="M79 129.5h2.1M81.1 128.3h2v1.6h-2zM44.6 170.4h5.7v2.1h-5.7zM44.6 174.6h5.7v2h-5.7zM44.6 178.7h5.7v2h-5.7zM52.2 162.8h2v5.8h-2zM56.3 162.8h2v5.8h-2zM60.5 162.8h2v5.8h-2zM64.6 162.8h2v5.8h-2zM68.7 162.8h2v5.8h-2zM72.8 162.8h2.1v5.8h-2.1zM76.9 162.8h2.1v5.8h-2.1z"/>
<path d="M81.1 162.8h2v5.8h-2zM84.9 170.4h5.8v2.1h-5.8zM84.9 174.6h5.8v2h-5.8zM84.9 178.7h5.8v2h-5.8zM44.6 182.8h5.7v2.1h-5.7zM44.6 186.9h5.7v2.1h-5.7zM44.6 191.1h5.7v2h-5.7zM44.6 195.2h5.7v2.1h-5.7zM44.6 199.3h5.7v2.1h-5.7zM84.9 182.8h5.8v2.1h-5.8zM84.9 186.9h5.8v2.1h-5.8zM84.9 191.1h5.8v2h-5.8z"/>
<path d="M84.9 195.2h5.8v2.1h-5.8zM84.9 199.3h5.8v2.1h-5.8zM52.2 203.2h2v5.8h-2zM56.2 203.2h2.1v5.8h-2.1zM60.4 203.2h2v5.8h-2zM64.5 203.2h2.1v5.8h-2.1zM68.6 203.2h2.1v5.8h-2.1zM72.8 203.2h2v5.8h-2zM76.9 203.2h2v5.8h-2zM81 203.2h2.1v5.8h-2.1z"/>
</g>
<text font-size="4.9" x="19.1" y="31.6">PACKAGE INFORMATION</text>
<text font-size="4.2" x="88.3" y="38.7">5mm x 5mm QFN32</text>
<text font-size="3.9" x="84.7" y="16.3">MP8642 — DUAL 3A, 23V, 600kHz STEP-DOWN CONVERTER</text>
<text font-size="3.9" fill="#f00" x="135.5" y="23">END OF LIFE, REFER TO MP2393</text>
<text font-size="3.6" x="193" y="264.6">12</text>
<g font-size="3.2">
<text x="19.1" y="249.1">NOTICE: The information in this document is subject to change without notice. Please contact MPS for current specifications.</text>
<text x="19.1" y="252.7">Users should warrant and guarantee that third party Intellectual Property rights are not infringed upon when integrating MPS</text>
<text x="19.1" y="256.4">products into any application. MPS will not assume any legal responsibility for any said applications.</text>
</g>
<g font-size="3">
<text x="60.3" y="102.2">TOP VIEW</text>
<text x="127.6" y="102.2">BOTTOM VIEW</text>
<text x="59.4" y="141.9">SIDE VIEW</text>
<text x="131.6" y="141.5">DETAIL A</text>
<text x="107" y="157.4">NOTE:</text>
<text x="43.2" y="216.8">RECOMMENDED LAND PATTERN</text>
</g>
<g font-size="2.8">
<text x="19.1" y="264.6">MP8642 Rev. 1.0</text>
<text x="19.1" y="268">9/13/2012</text>
<text x="45.4" y="268">MPS Proprietary Information. Patent Protected. Unauthorized Photocopy and Duplication Prohibited.</text>
<text x="91.1" y="264.6">www.MonolithicPower.com</text>
<text x="86.4" y="271.3">© 2012 MPS. All Rights Reserved.</text>
</g>
<g font-size="2.4">
<text x="65.1" y="44.6">4.90</text>
<text x="65.1" y="47.5">5.10</text>
<text x="136.1" y="44.6">3.50</text>
<text x="136.1" y="47.5">3.80</text>
<text x="163" y="47.4">PIN 1 ID</text>
<text x="30.6" y="51.4">PIN 1 ID</text>
<text x="123.6" y="49.2">25</text>
<text x="151" y="49.3">32</text>
<text x="163" y="50.3">SEE DETAIL A</text>
<text x="30.6" y="54.3">MARKING</text>
<text x="114.7" y="57.5">24</text>
<text x="160.5" y="57.9">1</text>
<text x="104.8" y="65.2">BSC</text>
<text x="105" y="62.3">0.50</text>
<text x="96.6" y="70.5">4.90</text>
<text x="167.6" y="70.3">3.50</text>
<text x="30.6" y="73.2">PIN 1 ID</text>
<text x="30.6" y="76.1">INDEX AREA</text>
<text x="96.6" y="73.4">5.10</text>
<text x="104.8" y="76.7">0.18</text>
<text x="167.6" y="73.3">3.80</text>
<text x="104.8" y="79.6">0.30</text>
<text x="114.7" y="86.2">17</text>
<text x="160.6" y="85.7">8</text>
<text x="108.9" y="95">0.35</text>
<text x="123" y="94.4">16</text>
<text x="152.4" y="94.4">9</text>
<text x="108.9" y="97.9">0.45</text>
<text x="112.9" y="117.6">PIN 1 ID OPTION A</text>
<text x="141.5" y="117.7">PIN 1 ID OPTION B</text>
<text x="99.5" y="125.2">0.80</text>
<text x="112.9" y="120.6">0.30x45º TYP.</text>
<text x="141.5" y="120.6">R0.25 TYP.</text>
<text x="34.1" y="131.5">REF</text>
<text x="34.2" y="128.5">0.20</text>
<text x="99.5" y="128.1">1.00</text>
<text x="93.9" y="133.9">0.00</text>
<text x="93.9" y="136.8">0.05</text>
<text x="65" y="156.6">4.90</text>
<text x="65" y="160.8">3.70</text>
<text x="37.3" y="166">0.70</text>
<text x="108.4" y="163.4">1) ALL DIMENSIONS ARE IN MILLIMETERS.</text>
<text x="108.4" y="166.3">2) EXPOSED PADDLE SIZE DOES NOT INCLUDE MOLD FLASH.</text>
<text x="31.5" y="172.2">0.25</text>
<text x="108.4" y="169.3">3) LEAD COPLANARITY SHALL BE 0.10 MILLIMETER MAX.</text>
<text x="108.4" y="172.2">4) DRAWING CONFIRMS TO JEDEC MO-220, VARIATION VHHC-2.</text>
<text x="108.4" y="175.1">5) DRAWING IS NOT TO SCALE.</text>
<text x="31.5" y="186.7">0.50</text>
</g>
</svg>
